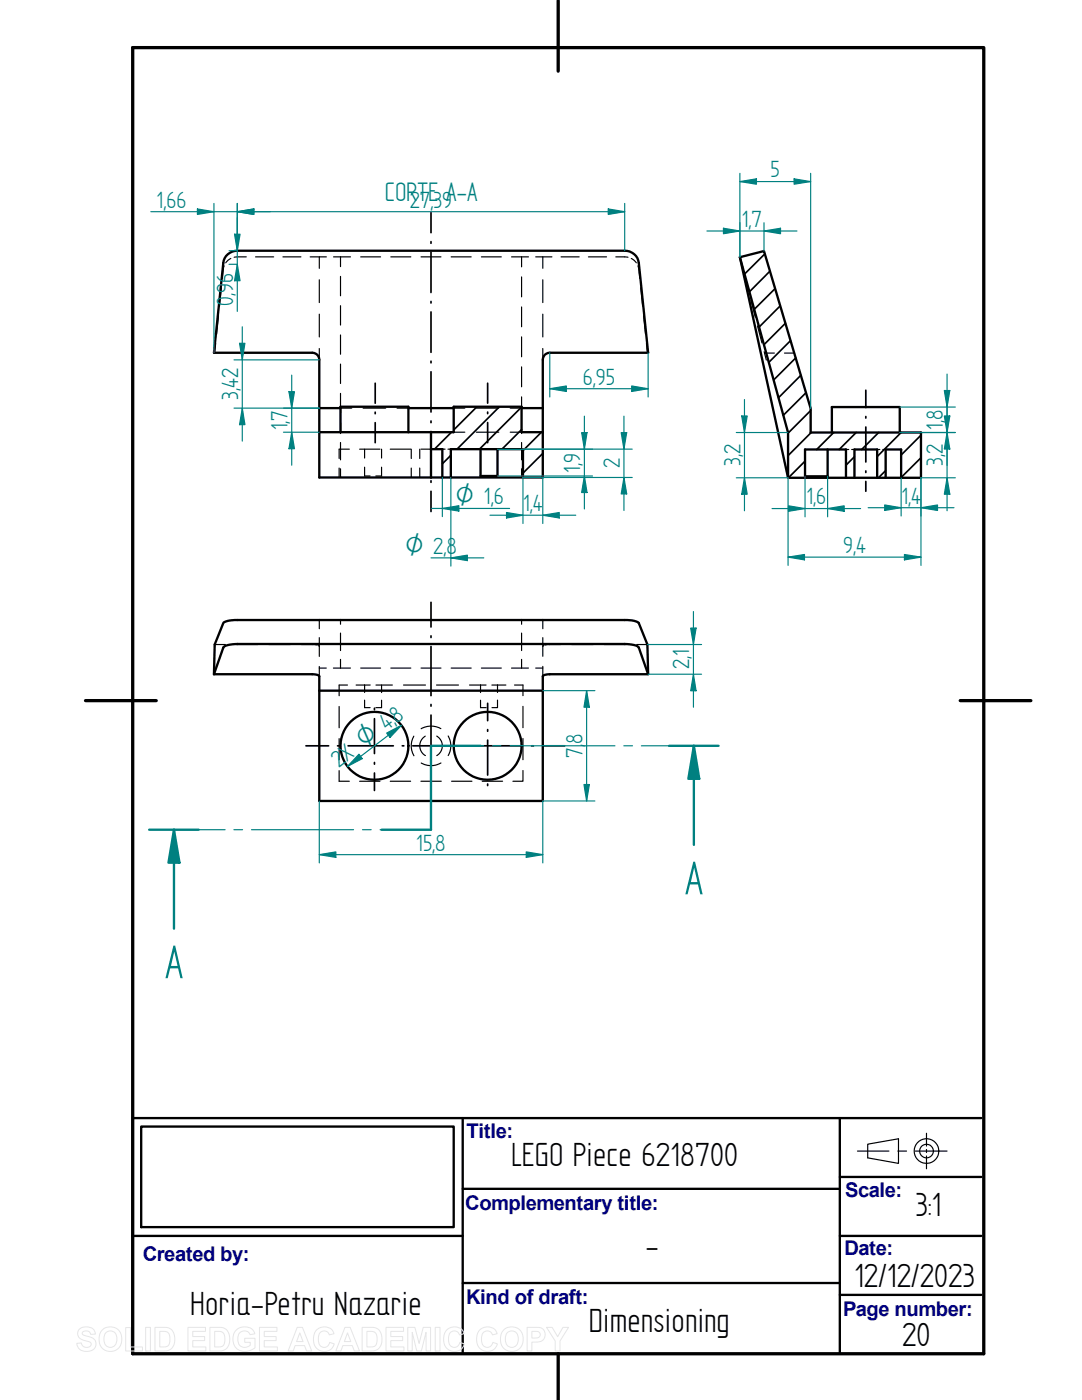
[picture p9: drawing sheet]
<svg xmlns="http://www.w3.org/2000/svg" width="216mm" height="279mm" viewBox="0 0 216 279" stroke-linecap="round" stroke-linejoin="round" font-family="sans-serif">
<path d="M26.5 9.5h169.8v260.7h-169.8zM111.4 .1v14.1M17.1 139.8h14.1M191.6 139.8h14.1M111.4 270.2v9.2" fill="none" stroke="#000" stroke-width=".66"/>
<g fill="none" stroke="#000" stroke-width=".47">
<path d="M42.7 134.6l.1-6 1.8-4.2a4 4 0 0 1 2.7-.7h77.4a4 4 0 0 1 2.8 .7l1.7 4.2 .1 6h-20.3l-.5 .2-.2 .2v2.8M42.7 134.6h19.6l1 .1 .4 .2v25h44.6v-22.1M42.7 134.6l1.9-5.4a3.7 3.7 0 0 1 2.7-.7h77.4a3.7 3.7 0 0 1 2.8 .7l1.8 5.4M63.7 137.8h44.6M28.2 224.8h62.3v20.1h-62.3zM92.3 223.1v47.1M92.3 237.3h75.3M167.6 223.1v47.1M167.6 234.9h28.2M195.8 223.1h-169.3v47.1M26.5 246.7h65.8M92.3 256.1h75.3"/>
<path d="M167.6 258.4h28.2M167.6 246.7h28.2"/>
<circle cx="74.7" cy="148.9" r="6.8"/>
<circle cx="97.3" cy="148.9" r="6.8"/>
</g>
<g fill="none" stroke="#000" stroke-width=".23">
<path d="M42.8 128.6h2.2M47.2 128.6h4.3M53.7 128.6h4.3M60.1 128.6l2.4 .1M62.8 128.7h.5M63.6 128.8l.1 .2M63.7 123.7v1.8M63.7 127.3v3.7M63.7 133.3h1.4M63.7 133v2M66.5 133.3h3.4M67.9 123.7v.9"/>
<path d="M67.9 126.3v3.5M67.9 131.6v1.7M69.3 136.7h-1.6v2.2M71.1 136.7h2.8M72 133.3h3.9M72.7 139.7v1.5h1.2M72.7 136.7v1.5M75 136.7h1.1v1.5M76.1 136.7h2.2M76.1 139.7v1.5h-1.1M78 133.3h4M80.5 136.7h4.4"/>
<path d="M84 133.3h4M87.1 136.7h4.4M90 133.3h4M93.7 136.7h3.3M95.9 136.7v1.5M95.9 139.7v1.5h1.1M96.1 133.3h3.9M98.1 136.7h2.8M99.3 139.7v1.5h-1.1M99.3 136.7v1.5M102.1 133.3h3.4M102.7 136.7h1.7v2.1"/>
<path d="M104.1 123.7v.9M104.1 126.3v3.5M104.1 131.6v1.7M106.9 133.3h1.4M108.3 123.7v1.8M108.3 127.3v3.7M108.3 133v2M108.5 128.8l-.2 .2M109.2 128.7h-.5M111.9 128.6l-2.4 .1M114.1 128.6h4.3M120.6 128.6h4.3"/>
<path d="M127 128.6h2.2M67.7 141v4.2M67.7 147.4v4.2M67.7 153.8v2.1h2M71.8 155.9h4M77.9 155.9h4M82.6 146.9a3.9 3.9 0 0 0 0 3.9M84 155.9h4.1M84.1 152.3a3.9 3.9 0 0 0 3.9 0M84.9 146.9a2.24 2.24 0 0 0 0 3.9M87.1 146.9a2.25 2.25 0 0 1 0 3.9M88 145.4a4 4 0 0 0-4 0"/>
<path d="M89.4 146.9a3.9 3.9 0 0 1 0 3.9M90.1 155.9h4.1M96.2 155.9h4.1M104.4 153.8v2.1h-2.1M104.4 141v4.2M104.4 147.4v4.2M171.1 229.7h6.3M173.1 228.3l6.2-1v4.9l-6.2-1.1zM179.2 229.7h1.7M182.6 229.7h6.4M184.9 226.2v2.5M184.9 229.4v.6"/>
<path d="M184.9 230.7v2.6"/>
<circle cx="184.9" cy="229.7" r="2.46"/>
<circle cx="184.9" cy="229.7" r="1.37"/>
</g>
<g fill="none" stroke="#000" stroke-width=".34">
<path d="M86 120.2v4.9M86 126.9v.3M86 129v9.8M61 148.8h4.6M67.4 148.8h.3M69.4 148.8h9.1M74.7 141.3v.3M74.7 143.4v7M74.7 152.2v.3M74.7 154.3v3.5M80.3 148.8h.3M82.4 148.8h9"/>
<path d="M86 140.6v.3M86 142.7v9.8M86 154.3v.3M86 156.4v4.9M93.2 148.8h.3M95.3 148.8h9M97.3 140.4v3.4M97.3 145.6v.3M97.3 147.7v7M97.3 156.5v.3M106.1 148.8h.3M108.2 148.8h4.5"/>
</g>
<path d="M86 148.8h10.5M98.3 148.8h1.7M101.8 148.8h20.9M124.5 148.8h1.7M128 148.8h10.5M34.7 165.6h10.2M46.7 165.6h1.7M50.2 165.6h20.3M72.3 165.6h1.8M75.8 165.6h10.2" fill="none" stroke="#008080" stroke-width=".23"/>
<path d="M95.9 148.8h-9.9v16.8h-9.9M133.5 148.8h5v19.8M34.7 165.6h4.9" fill="none" stroke="#008080" stroke-width=".47"/>
<path d="M138.5 148.8l1 6.6h-2.1z" fill="#008080"/>
<path d="M138.5 148.8l1 6.6h-2.1zM34.7 165.6v19.7" fill="none" stroke="#008080" stroke-width=".47"/>
<path d="M34.7 165.6l1.1 6.6h-2.2z" fill="#008080"/>
<path d="M138.5 148.8h4.9M29.8 165.6h4.9M34.7 165.6l1.1 6.6h-2.2z" fill="none" stroke="#008080" stroke-width=".47"/>
<g fill="none" stroke="#000" stroke-width=".34">
<path d="M86 42.4v4M86 48.2v.4M86 50.3v8.1M152.6 50.7l-4 4M153.6 54.1l-4.1 4.1M154.7 57.6l-4.2 4.1M74.9 76.5v4M86 60.2v.3M86 62.3v8M86 72.1v.3M86 74.2v8M97.3 76.5v4"/>
<path d="M155.7 61l-4.2 4.3M156.7 64.5l-4.3 4.3M157.7 68l-4.3 4.3M158.8 71.4l-4.4 4.4M159.8 74.9l-4.5 4.5M160.8 78.4l-4.5 4.5M172.8 77.9v3.4M74.9 82.3v.3M74.9 84.3v4M86 84v.3M86 86.1v8.1M86 95.9v.4"/>
<path d="M86 98v4.1M90 90.9l-1.7 1.7M90.1 86.3l-3.4 3.3M90.7 81.2l-.2 .1M95.2 81.2l-4.7 4.6M97.3 82.2v.4M97.3 84.3v4M99.7 81.2l-8.5 8.4M104.1 85.7l-3.9 3.9M104.1 81.2l-8.4 8.4M108 86.3l-3.6 3.6M108.3 90.5l-3.9 3.9"/>
<path d="M108.3 95l-.3 .3M160.6 92l-3.3 3.4M161.8 81.9l-4.6 4.5M161.9 86.3l-4.7 4.6M166.3 86.3l-3.3 3.4M170.5 91.1l-1.7 1.7M170.8 86.3l-3.4 3.4M172.8 83.1v.3M172.8 85.2v7M172.8 94v.3M172.8 96.1v1.9M175.3 86.3l-3.4 3.4"/>
<path d="M176.7 93.9l-1.4 1.5M179.8 86.3l-4.8 4.8M183.8 86.8l-4 4M183.8 91.4l-4 3.9"/>
</g>
<g fill="none" stroke="#000" stroke-width=".47">
<path d="M147.6 51.3l4.8-1.2 9.4 31.4v4.8h22v9.1h-4v-5.7h-3.1v5.7M147.6 51.3l9.6 35v9.1M147.6 51.3l9.6 44.1M63.7 86.3h26.8v-5.1h13.6v5.1h4.2M63.7 81.4h4.2M67.9 86.3v-5.1h13.6v5.1M81.5 81.4h9M86 89.6h2.3v5.7M86 86.3v9M90 95.3v-5.7h14.4v5.7h3.9v-23.5a1.37 1.37 0 0 1 1.4-1.4h19.6l-1.8-17.9a2.77 2.77 0 0 0-2.8-2.5h-77.4a2.77 2.77 0 0 0-2.7 2.5l-1.9 17.9h19.6a1.38 1.38 0 0 1 1.4 1.4v23.5h40.7M95.9 89.6v5.4h3.4v-5.4M104.1 81.4h4.2"/>
<path d="M157.2 95.4h22.6M160.6 95.4v-5.7h8.2v5.7M165.1 89.7v5.4h-4.5M166 86.3v-5.1h13.5v5.1M175 95.4v-5.7h-4.5v5.7"/>
</g>
<g fill="none" stroke="#000" stroke-width=".23">
<path d="M44.2 57.4l-.4 3.7M44.7 53.1l-.3 2.5M46.1 51.6l-1.1 .9M49.1 51.3l-2.4 .1M51 51.3h3.6M56.5 51.3h3.5M61.9 51.3h3.2M63.7 51.3v2.3M63.7 55.8v4.6M66.5 51.3h3.4M67.9 51.3v1.9M67.9 55.2v3.8"/>
<path d="M72 51.3h3.9M78 51.3h4M84 51.3h4M90 51.3h4M96.1 51.3h3.9M102.1 51.3h3.4M104.1 51.3v2M104.1 55.3v3.9M106.9 51.3h3.2M108.3 51.3v2.3M108.3 55.8v4.6M112 51.3h3.6"/>
<path d="M117.4 51.3h3.6M122.9 51.3l2.4 .1M126 51.6l1 .9M127.3 53.1l.4 2.5M127.8 57.4l.4 3.7M147.6 51.3l.5 1.7M148.5 54.8l.9 3.4M149.8 59.9l.9 3.4M43 68.5l-.2 1.9M43.6 63l-.4 3.7M63.7 62.7v4.5M63.7 69.6v2.2"/>
<path d="M67.9 61v3.9M67.9 66.8v3.9M67.9 72.7v3.8M67.9 78.5v3.9M104.1 61.3v3.9M104.1 67.2v4M104.1 73.2v4M104.1 79.2v2M108.3 62.7v4.5M108.3 69.6v2.2M128.4 63l.4 3.7M129 68.5l.2 1.9"/>
<path d="M151.2 65l.8 3.5M152.5 70.2l.4 1.7M152.5 70.5h2M156.5 70.5h2M67.7 93.4v1.9M67.9 84.3v2.2M67.9 88.3v3.5M67.9 93.6v1.7M67.9 81.4h2.3M69.7 89.6h-2v1.9M71.8 89.6h4M72.5 81.4h4.5"/>
<path d="M72.7 89.6v1.8M72.7 93.2v1.8h1.2M76.1 89.6v1.8M76.1 93.2v1.8h-1.1M77.9 89.6h4M79.2 81.4h2.3M82.1 89.6v1.9M82.1 93.4v1.9M83.8 89.6v1.9M83.8 93.4v1.9M84 89.6h2M88.3 89.6h.5"/>
<path d="M89.4 89.6h.6M90.5 86.3h2.3M90.5 81.4h2.3M95 86.3h4.5M95 81.4h4.5M101.8 86.3h2.3v.2M101.8 81.4h2.3M104.1 88.3v3.5M104.1 93.6v1.7M168.8 89.7h.6M169.9 89.7h.6M175 89.7h.6"/>
<path d="M176.1 89.7h.6"/>
</g>
<path d="M88.3 95.3v7.8M88.3 101.5l3.3-.6v1.1z" fill="none" stroke="#008080" stroke-width=".23"/>
<path d="M88.3 101.5l3.3-.6v1.1z" fill="#008080"/>
<path d="M90 95.3v17.7M86 101.5h15.7M90 111.3l3.3-.5v1.1z" fill="none" stroke="#008080" stroke-width=".23"/>
<path d="M90 111.3l3.3-.5v1.1z" fill="#008080"/>
<path d="M160.6 95.1v8M165.1 95.1v8M86 111.3h10.5M165.1 101.5l3.3-.6v1.1z" fill="none" stroke="#008080" stroke-width=".23"/>
<path d="M165.1 101.5l3.3-.6v1.1z" fill="#008080"/>
<path d="M157.3 100.9l3.3 .6-3.3 .5z" fill="none" stroke="#008080" stroke-width=".23"/>
<path d="M157.3 100.9l3.3 .6-3.3 .5z" fill="#008080"/>
<path d="M188.4 77.9h1.1l-.5 3.3zM179.5 81.2h11.1M179.5 86.3h11.1M154.1 101.5h17.6" fill="none" stroke="#008080" stroke-width=".23"/>
<path d="M188.4 77.9h1.1l-.5 3.3z" fill="#008080"/>
<path d="M189 86.3l.5 3.3h-1.1z" fill="none" stroke="#008080" stroke-width=".23"/>
<path d="M189 86.3l.5 3.3h-1.1z" fill="#008080"/>
<path d="M189 74.7v18.2M183.8 86.3h6.8M183.8 95.4h6.8M188.4 83h1.1l-.5 3.3z" fill="none" stroke="#008080" stroke-width=".23"/>
<path d="M188.4 83h1.1l-.5 3.3z" fill="#008080"/>
<path d="M189 95.4l.5 3.2h-1.1z" fill="none" stroke="#008080" stroke-width=".23"/>
<path d="M189 95.4l.5 3.2h-1.1z" fill="#008080"/>
<path d="M189 79.7v22.2M71.6 150.5l.7 .9-3 1.6zM80.1 144.7l-10.8 8.3" fill="none" stroke="#008080" stroke-width=".23"/>
<path d="M71.6 150.5l.7 .9-3 1.6z" fill="#008080"/>
<path d="M77.2 146.3l2.9-1.6-2.3 2.5z" fill="none" stroke="#008080" stroke-width=".23"/>
<path d="M77.2 146.3l2.9-1.6-2.3 2.5z" fill="#008080"/>
<path d="M179.8 95.4v7.6M183.8 95.4v7.6M183.8 101.3l3.3-.5v1.1z" fill="none" stroke="#008080" stroke-width=".23"/>
<path d="M183.8 101.3l3.3-.5v1.1z" fill="#008080"/>
<path d="M176.5 100.8l3.3 .5-3.3 .6z" fill="none" stroke="#008080" stroke-width=".23"/>
<path d="M176.5 100.8l3.3 .5-3.3 .6z" fill="#008080"/>
<path d="M147.6 44.4v6.9M152.4 46.1l3.3-.5v1.1zM152.4 44.5v5.6M173.2 101.3h17.2" fill="none" stroke="#008080" stroke-width=".23"/>
<path d="M152.4 46.1l3.3-.5v1.1z" fill="#008080"/>
<path d="M144.4 45.6l3.2 .5-3.2 .6z" fill="none" stroke="#008080" stroke-width=".23"/>
<path d="M144.4 45.6l3.2 .5-3.2 .6z" fill="#008080"/>
<path d="M141.1 46.1h17.9M104.4 95.3v9.2M108.3 95.3v9.2M108.3 102.8l3.3-.5v1.1z" fill="none" stroke="#008080" stroke-width=".23"/>
<path d="M108.3 102.8l3.3-.5v1.1z" fill="#008080"/>
<path d="M101.1 102.3l3.3 .5-3.3 .6z" fill="none" stroke="#008080" stroke-width=".23"/>
<path d="M101.1 102.3l3.3 .5-3.3 .6z" fill="#008080"/>
<path d="M57.7 78.2h1.1l-.6 3.2zM56.6 81.4h7.1M56.6 86.3h7.1M97.8 102.8h17.1" fill="none" stroke="#008080" stroke-width=".23"/>
<path d="M57.7 78.2h1.1l-.6 3.2z" fill="#008080"/>
<path d="M58.2 86.3l.6 3.3h-1.1z" fill="none" stroke="#008080" stroke-width=".23"/>
<path d="M58.2 86.3l.6 3.3h-1.1z" fill="#008080"/>
<path d="M58.2 74.9v17.9M109.7 70.4v8.8M109.7 77.6l3.3-.6v1.1zM129.3 70.4v8.8" fill="none" stroke="#008080" stroke-width=".23"/>
<path d="M109.7 77.6l3.3-.6v1.1z" fill="#008080"/>
<path d="M126 77l3.3 .6-3.3 .5z" fill="none" stroke="#008080" stroke-width=".23"/>
<path d="M126 77l3.3 .6-3.3 .5z" fill="#008080"/>
<path d="M45.7 50h1.6M45.7 52.7h1.6M46.8 46.7h1.1l-.6 3.3zM109.7 77.6h19.6" fill="none" stroke="#008080" stroke-width=".23"/>
<path d="M46.8 46.7h1.1l-.6 3.3z" fill="#008080"/>
<path d="M47.3 52.7l.6 3.3h-1.1z" fill="none" stroke="#008080" stroke-width=".23"/>
<path d="M47.3 52.7l.6 3.3h-1.1z" fill="#008080"/>
<path d="M47.3 40.6v21.5M47.3 42.2l3.4-.5v1.1zM124.7 40.6v9.4" fill="none" stroke="#008080" stroke-width=".23"/>
<path d="M47.3 42.2l3.4-.5v1.1z" fill="#008080"/>
<path d="M121.4 41.7l3.3 .5-3.3 .6z" fill="none" stroke="#008080" stroke-width=".23"/>
<path d="M121.4 41.7l3.3 .5-3.3 .6z" fill="#008080"/>
<path d="M42.7 40.6v29.8M47.3 42.2h77.4M47.3 40.6v9.4M47.3 42.2l3.4-.5v1.1z" fill="none" stroke="#008080" stroke-width=".23"/>
<path d="M47.3 42.2l3.4-.5v1.1z" fill="#008080"/>
<path d="M39.4 41.7l3.3 .5-3.3 .6z" fill="none" stroke="#008080" stroke-width=".23"/>
<path d="M39.4 41.7l3.3 .5-3.3 .6z" fill="#008080"/>
<path d="M30.1 42.2h23.9M104.4 95.3h21.8M104.4 89.6h21.8M124.5 95.3l.6 3.3h-1.1z" fill="none" stroke="#008080" stroke-width=".23"/>
<path d="M124.5 95.3l.6 3.3h-1.1z" fill="#008080"/>
<path d="M124 86.3h1.1l-.6 3.3z" fill="none" stroke="#008080" stroke-width=".23"/>
<path d="M124 86.3h1.1l-.6 3.3z" fill="#008080"/>
<path d="M99.3 95h18.9M99.3 89.6h18.9M116.6 95l.5 3.3h-1zM124.5 83.1v18.8" fill="none" stroke="#008080" stroke-width=".23"/>
<path d="M116.6 95l.5 3.3h-1z" fill="#008080"/>
<path d="M116.1 86.3h1l-.5 3.3z" fill="none" stroke="#008080" stroke-width=".23"/>
<path d="M116.1 86.3h1l-.5 3.3z" fill="#008080"/>
<path d="M116.6 83.1v18.5M146.9 86.3h10.3M146.9 95.4h10.3M148 83h1.1l-.6 3.3z" fill="none" stroke="#008080" stroke-width=".23"/>
<path d="M148 83h1.1l-.6 3.3z" fill="#008080"/>
<path d="M148.5 95.4l.6 3.2h-1.1z" fill="none" stroke="#008080" stroke-width=".23"/>
<path d="M148.5 95.4l.6 3.2h-1.1z" fill="#008080"/>
<path d="M148.5 79.7v22.2M129.2 128.6h10.8M129.3 134.6h10.7M137.8 125.3h1.1l-.5 3.3z" fill="none" stroke="#008080" stroke-width=".23"/>
<path d="M137.8 125.3h1.1l-.5 3.3z" fill="#008080"/>
<path d="M138.4 134.6l.5 3.3h-1.1z" fill="none" stroke="#008080" stroke-width=".23"/>
<path d="M138.4 134.6l.5 3.3h-1.1z" fill="#008080"/>
<path d="M147.6 34.6v16.7M158.5 35.7l3.3 .5-3.3 .6zM161.8 34.6v46.9M138.4 122v19.1" fill="none" stroke="#008080" stroke-width=".23"/>
<path d="M158.5 35.7l3.3 .5-3.3 .6z" fill="#008080"/>
<path d="M147.6 36.2l3.3-.5v1.1z" fill="none" stroke="#008080" stroke-width=".23"/>
<path d="M147.6 36.2l3.3-.5v1.1z" fill="#008080"/>
<path d="M147.6 36.2h14.2M108.3 137.8h10.4M117.1 137.8l.5 3.3h-1.1zM108.3 159.9h10.4" fill="none" stroke="#008080" stroke-width=".23"/>
<path d="M117.1 137.8l.5 3.3h-1.1z" fill="#008080"/>
<path d="M116.5 156.6h1.1l-.5 3.3z" fill="none" stroke="#008080" stroke-width=".23"/>
<path d="M116.5 156.6h1.1l-.5 3.3z" fill="#008080"/>
<path d="M117.1 137.8v22.1M63.7 159.9v12.3M108.3 159.9v12.3M105 170l3.3 .6-3.3 .5z" fill="none" stroke="#008080" stroke-width=".23"/>
<path d="M105 170l3.3 .6-3.3 .5z" fill="#008080"/>
<path d="M63.7 170.6l3.3-.6v1.1z" fill="none" stroke="#008080" stroke-width=".23"/>
<path d="M63.7 170.6l3.3-.6v1.1z" fill="#008080"/>
<path d="M46.7 71.8h17M46.7 81.4h17M48.3 81.4l.6 3.4h-1.1zM63.7 170.6h44.6" fill="none" stroke="#008080" stroke-width=".23"/>
<path d="M48.3 81.4l.6 3.4h-1.1z" fill="#008080"/>
<path d="M47.8 68.5h1.1l-.6 3.3z" fill="none" stroke="#008080" stroke-width=".23"/>
<path d="M47.8 68.5h1.1l-.6 3.3z" fill="#008080"/>
<path d="M48.3 65.2v22.8M157.2 95.4v17.4M183.8 95.4v17.4M157.2 111.2l3.3-.5v1z" fill="none" stroke="#008080" stroke-width=".23"/>
<path d="M157.2 111.2l3.3-.5v1z" fill="#008080"/>
<path d="M180.5 110.7l3.3 .5-3.3 .5z" fill="none" stroke="#008080" stroke-width=".23"/>
<path d="M180.5 110.7l3.3 .5-3.3 .5z" fill="#008080"/>
<path d="M157.2 111.2h26.6" fill="none" stroke="#008080" stroke-width=".23"/>
<g fill="none" stroke="#e6e6e6" stroke-width=".2">
<path d="M15.8 265.3a2.19 2.19 0 0 1 3.1 .4l.1 .6h-.9a.91 .91 0 0 0-.8-.7 .91 .91 0 0 0-.9 .5 1.27 1.27 0 0 0 1.3 .7 1.5 1.5 0 0 1 1.4 1.7 1.5 1.5 0 0 1-1.8 1.2 1.72 1.72 0 0 1-2-1.6l.9-.1a1.02 1.02 0 0 0 .9 .9 1.02 1.02 0 0 0 1.1-.7l-.1-.2-.3-.2a2.43 2.43 0 0 1-2.3-1.4l.1-.7zM20.4 265.4a2.37 2.37 0 0 1 3-.2 2.37 2.37 0 0 1 .8 2.9 2.31 2.31 0 0 1-2.9 1.5 2.31 2.31 0 0 1-1.5-3l.2-.5zM21.1 266a1.32 1.32 0 0 1 1.6-.2 1.32 1.32 0 0 1 .6 1.4 1.33 1.33 0 0 1-1.3 1.7 1.33 1.33 0 0 1-1.3-1.6l.1-.8zM25.1 264.9h.9v3.9h2.4v.8h-3.3zM29.1 264.9h.9v4.7h-.9zM29.1 269.6h.1M30.9 264.9h1.8a2.11 2.11 0 0 1 2.2 2.7 1.95 1.95 0 0 1-2.2 2h-1.8zM31.9 265.7a1.67 1.67 0 0 1 1.8 .5 2.32 2.32 0 0 1-.3 2.5l-1.5 .1zM37.5 264.9h3.5v.8h-2.5v1h2.3v.8h-2.3v1.3h2.6v.8h-3.6zM41.9 264.9h1.7a2.11 2.11 0 0 1 2.2 2.7 1.95 1.95 0 0 1-2.1 2h-1.8zM42.8 265.7a1.67 1.67 0 0 1 1.9 .5 2.32 2.32 0 0 1-.4 2.5l-1.5 .1zM47.2 265.4a2.4 2.4 0 0 1 3.5 .5l.1 .3-.9 .2a1.29 1.29 0 0 0-1.6-.7 1.29 1.29 0 0 0-.8 1.5 1.46 1.46 0 0 0 .7 1.6 1.46 1.46 0 0 0 1.7-.3v-.6h-1.1v-.8h2.1v1.9a2.55 2.55 0 0 1-3 .5 2.55 2.55 0 0 1-1.4-2.6l.1-.7z"/>
<path d="M51.8 264.9h3.5v.8h-2.6v1h2.4v.8h-2.4v1.3h2.7v.8h-3.6zM59.3 264.9h1l1.9 4.7h-1l-.4-1.1h-1.9l-.4 1.1h-1zM59.8 266l.7 1.7h-1.3zM63.1 265.5a2.11 2.11 0 0 1 3.6 .7l-1 .2a1.11 1.11 0 0 0-1.3-.8 1.11 1.11 0 0 0-.9 1.2 1.51 1.51 0 0 0 1.2 2.1l.7-.3 .4-.7 .9 .3a2.13 2.13 0 0 1-2.5 1.5 2.13 2.13 0 0 1-1.7-2.4l.3-1.2zM68.8 264.9h1.1l1.8 4.7h-1l-.4-1.1h-1.9l-.4 1.1h-1zM69.3 266l.7 1.7h-1.3zM72.3 264.9h1.7a2.11 2.11 0 0 1 2.2 2.7 1.95 1.95 0 0 1-2.2 2h-1.7zM73.2 265.7a1.67 1.67 0 0 1 1.9 .5 2.32 2.32 0 0 1-.4 2.5l-1.5 .1zM77 264.9h3.5v.8h-2.5v1h2.3v.8h-2.3v1.3h2.6v.8h-3.6zM81.4 264.9h1.4l.8 3.2 .9-3.2h1.4v4.7h-.9v-3.7l-.9 3.7h-.9l-.9-3.7v3.7h-.9zM86.8 264.9h1v4.7h-1zM86.8 269.6h.1"/>
<path d="M89.1 265.5a2.11 2.11 0 0 1 3.5 .7l-.9 .2a1.11 1.11 0 0 0-1.3-.8 1.11 1.11 0 0 0-.9 1.2 1.51 1.51 0 0 0 1.2 2.1l.6-.3 .5-.7 .9 .3a2.13 2.13 0 0 1-2.5 1.5 2.13 2.13 0 0 1-1.7-2.4l.2-1.2zM95.7 265.5a2.11 2.11 0 0 1 3.5 .7l-.9 .2a1.11 1.11 0 0 0-1.3-.8 1.11 1.11 0 0 0-.9 1.2 1.51 1.51 0 0 0 1.2 2.1l.6-.3 .4-.7 1 .3a2.13 2.13 0 0 1-2.5 1.5 2.13 2.13 0 0 1-1.7-2.4l.2-1.2zM100.5 265.4a2.37 2.37 0 0 1 3-.2 2.37 2.37 0 0 1 .8 2.9 2.31 2.31 0 0 1-2.9 1.5 2.31 2.31 0 0 1-1.5-3l.2-.5zM101.2 266a1.32 1.32 0 0 1 1.6-.2 1.32 1.32 0 0 1 .6 1.4 1.33 1.33 0 0 1-1.3 1.7 1.33 1.33 0 0 1-1.3-1.6l.1-.8zM105.2 264.9h1.5a1.56 1.56 0 0 1 2.1 1.7 1.59 1.59 0 0 1-2.1 1.2h-.6v1.8h-.9zM106.1 265.7a1.46 1.46 0 0 1 1.6 .4 .78 .78 0 0 1-.2 .8 .78 .78 0 0 1-.9 .1h-.5zM109.1 264.9h1.1l1.1 1.9 1-1.9h1.2l-1.8 2.7v2h-.9v-2z"/>
</g>
<g font-size="10.6" fill="#008080">
<text x="136.7" y="178.5">A</text>
<text x="32.9" y="195.2">A</text>
</g>
<g font-size="7.6">
<text x="102" y="232.8">LEGO Piece 6218700</text>
<text x="182.7" y="242.6">3:1</text>
<text x="128.8" y="250.8">-</text>
<text x="170.5" y="256.9">12/12/2023</text>
<text x="38" y="262.3">Horia-Petru Nazarie</text>
<text x="117.5" y="265.8">Dimensioning</text>
<text x="180" y="268.7">20</text>
</g>
<text font-size="6" fill="#008080" x="76.8" y="40.1">CORTE A-A</text>
<g font-size="5.3" fill="#008080">
<text x="153.8" y="35.4">5</text>
<text x="31.2" y="41.4">1,66</text>
<text x="81.8" y="41.4">27,39</text>
<text x="148" y="45.3">1,7</text>
<text x="46.5" y="61" transform="rotate(-90 46.5 61)">0,96</text>
<text x="116.3" y="76.8">6,95</text>
<text x="47.5" y="79.8" transform="rotate(-90 47.5 79.8)">3,42</text>
<text x="57.4" y="85.9" transform="rotate(-90 57.4 85.9)">1,7</text>
<text x="188.2" y="85.8" transform="rotate(-90 188.2 85.8)">1,8</text>
<text x="115.8" y="94.3" transform="rotate(-90 115.8 94.3)">1,9</text>
<text x="123.7" y="93.5" transform="rotate(-90 123.7 93.5)">2</text>
<text x="147.7" y="93" transform="rotate(-90 147.7 93)">3,2</text>
<text x="188.2" y="93" transform="rotate(-90 188.2 93)">3,2</text>
<text x="160.9" y="100.7">1,6</text>
<text x="179.9" y="100.5">1,4</text>
<text x="104.4" y="102">1,4</text>
<text x="168.2" y="110.4">9,4</text>
<text x="137.5" y="133.6" transform="rotate(-90 137.5 133.6)">2,1</text>
<text x="79.2" y="144.4" transform="rotate(-37 79.2 144.4)">8</text>
<text x="67.6" y="153.2" transform="rotate(-37 67.6 153.2)">2X O 4,</text>
<text x="116.2" y="151.2" transform="rotate(-90 116.2 151.2)">7,8</text>
<text x="83.1" y="169.7">15,8</text>
</g>
<g font-size="5.1" fill="#008080">
<text x="90.9" y="100.6">O 1,6</text>
<text x="80.8" y="110.5">O 2,8</text>
</g>
<g font-size="4" fill="#000080">
<text x="93.1" y="227.2">Title:</text>
<text x="168.7" y="238.9">Scale:</text>
<text x="92.8" y="241.4">Complementary title:</text>
<text x="28.5" y="251.8">Created by:</text>
<text x="168.5" y="250.4">Date:</text>
<text x="93" y="260.2">Kind of draft:</text>
<text x="168.2" y="262.7">Page number:</text>
</g>
</svg>
